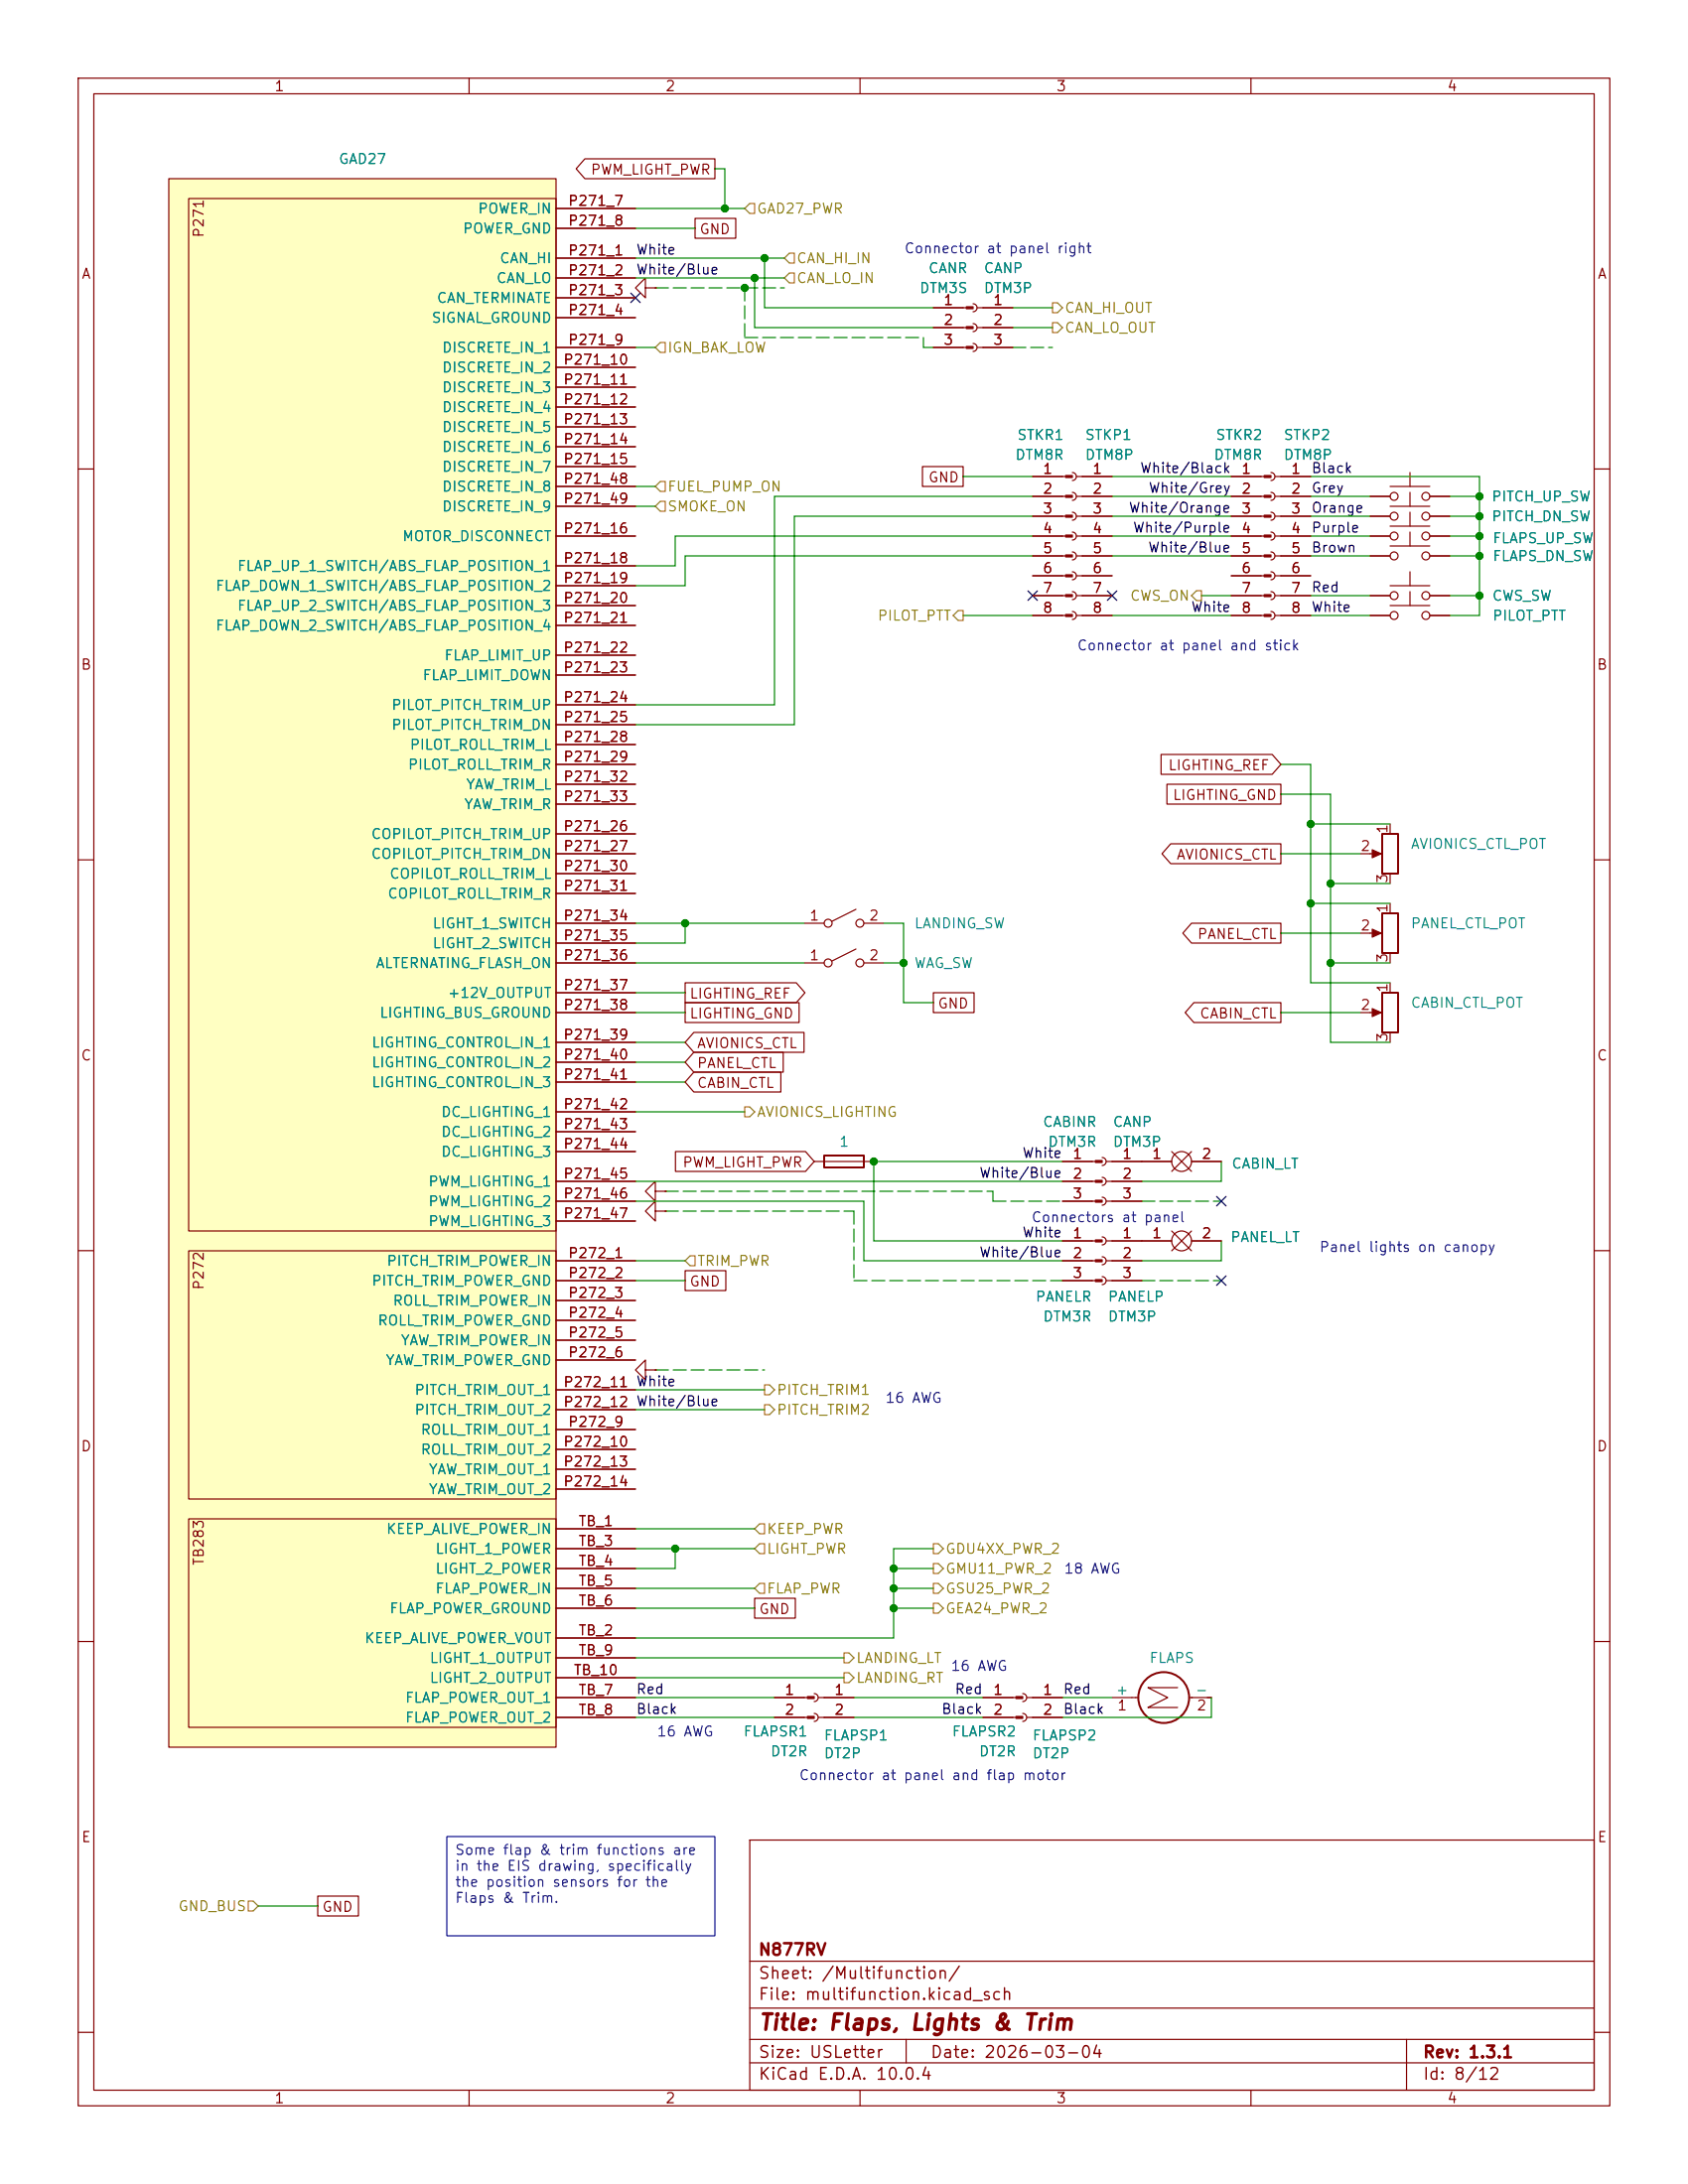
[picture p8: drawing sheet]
<svg xmlns="http://www.w3.org/2000/svg" width="216mm" height="279mm" viewBox="0 0 216 279" stroke-linecap="round" stroke-linejoin="round" font-family="sans-serif">
<g fill="none" stroke="#840000" stroke-width=".15">
<path d="M10 10h195.9v259.4h-195.9zM12 12h191.9v255.4h-191.9zM60 10v2M110 10v2M160 10v2M10 60h2M175.3 68.6h2.5M177.8 67.3h5.1M180.3 65.5v1.8M182.9 68.6h2.5M203.9 60h2M10 110h2"/>
<path d="M174 109.2h2.3M177.8 105.4v1.3M177.8 111.8v1.2M203.9 110h2M174 129.5h2.3M177.8 125.7v1.3M177.8 132.1v1.3M10 160h2M104.1 148.6h7.7M203.9 160h2M82.5 175.3v-1.3l-1.2 1.3 1.2 1.2v-1.2h1.3M83.8 175.3h.1"/>
<path d="M10 210h2M104.1 216.7a.51 .51 0 0 1 .5 .5 .51 .51 0 0 1-.5 .5M104.1 219.2a.51 .51 0 0 1 .5 .5 .51 .51 0 0 1-.5 .5M104.6 217.2h4.6M104.6 219.7h4.6M125.7 217.2h4.2M125.7 219.7h4.2M203.9 210h2M95.9 235.4h108v32h-108zM10 260h2M95.9 256.9h108M95.9 250.9h108"/>
<path d="M203.9 260h2M60 267.4v2M95.9 263.9h108M95.9 260.9h108M110 267.4v2M115.9 260.9v3M160 267.4v2M179.9 260.9v6.5"/>
<circle cx="178.3" cy="68.6" r=".51"/>
<circle cx="182.4" cy="68.6" r=".51"/>
</g>
<path d="M176.8 106.7h2v5.1h-2zM176.8 127h2v5.1h-2zM105.4 147.8h5.1v1.6h-5.1z" fill="none" stroke="#840000" stroke-width=".25"/>
<g fill="#840000" stroke="#840000" stroke-width=".15">
<path d="M175.5 108.7l1.2 .5-1.2 .5z"/>
<path d="M175.5 129l1.2 .5-1.2 .5z"/>
<path d="M129.9 217h.9v.3h-.9z"/>
<path d="M129.9 219.6h.9v.2h-.9z"/>
</g>
<g fill="#ffffc2">
<path d="M21.6 22.9h49.5v200.6h-49.5z"/>
<path d="M24.1 25.4h47v132.1h-47z"/>
<path d="M24.1 160h47v31.8h-47z"/>
<path d="M24.1 194.3h47v26.7h-47z"/>
</g>
<g fill="none" stroke="#840000" stroke-width=".15">
<path d="M21.6 22.9h49.5v200.6h-49.5zM24.1 25.4h47v132.1h-47zM71.1 33h10.2M71.1 35.6h10.2M71.1 38.1h10.2M71.1 26.7h10.2M71.1 29.2h10.2M74.8 20.3h16.6v2.6h-16.6l-1.1-1.3zM82.5 36.8v-1.2l-1.2 1.2 1.2 1.3v-1.3h1.3M83.8 36.8h.1M88.9 27.9h5.2v2.6h-5.2zM119.4 39.4h4.2"/>
<path d="M124.5 38.9a.51 .51 0 0 1 .5 .5 .51 .51 0 0 1-.5 .5M125 39.4h4.5M71.1 40.6h10.2M71.1 44.5h10.2M71.1 47h10.2M71.1 49.5h10.2M71.1 52.1h10.2M71.1 54.6h10.2M71.1 57.2h10.2M71.1 59.7h10.2M118 59.7h5.2v2.5h-5.2zM119.4 44.5h4.2"/>
<path d="M119.4 41.9h4.2M124.5 41.4a.51 .51 0 0 1 .5 .5 .51 .51 0 0 1-.5 .5M124.5 43.9a.51 .51 0 0 1 .5 .6 .51 .51 0 0 1-.5 .5M125 44.5h4.5M125 41.9h4.5M71.1 68.6h10.2M71.1 72.4h10.2M71.1 74.9h10.2M71.1 77.5h10.2M71.1 62.2h10.2M71.1 64.8h10.2M132.1 68.6h4.2"/>
<path d="M132.1 61h4.2M132.1 63.5h4.2M132.1 66h4.2M132.1 71.1h4.2M132.1 73.7h4.2M132.1 76.2h4.2M132.1 78.7h4.2M137.2 60.5a.51 .51 0 0 1 .5 .5 .51 .51 0 0 1-.5 .5M137.2 63a.51 .51 0 0 1 .5 .5 .51 .51 0 0 1-.5 .5M137.2 65.5a.51 .51 0 0 1 .5 .5 .51 .51 0 0 1-.5 .5M137.2 68.1a.51 .51 0 0 1 .5 .5 .51 .51 0 0 1-.5 .5M137.2 70.6a.51 .51 0 0 1 .5 .5 .51 .51 0 0 1-.5 .5"/>
<path d="M137.2 73.2a.51 .51 0 0 1 .5 .5 .51 .51 0 0 1-.5 .5M137.2 75.7a.51 .51 0 0 1 .5 .5 .51 .51 0 0 1-.5 .5M137.2 78.2a.51 .51 0 0 1 .5 .5 .51 .51 0 0 1-.5 .5M137.7 68.6h4.5M137.7 61h4.5M137.7 63.5h4.5M137.7 66h4.5M137.7 71.1h4.5M137.7 73.7h4.5M137.7 76.2h4.5M137.7 78.7h4.5M157.5 68.6h4.2"/>
<path d="M157.5 61h4.2M157.5 63.5h4.2M157.5 66h4.2M157.5 71.1h4.2M157.5 73.7h4.2M157.5 76.2h4.2M157.5 78.7h4.2M162.6 60.5a.51 .51 0 0 1 .5 .5 .51 .51 0 0 1-.5 .5M162.6 63a.51 .51 0 0 1 .5 .5 .51 .51 0 0 1-.5 .5M162.6 65.5a.51 .51 0 0 1 .5 .5 .51 .51 0 0 1-.5 .5M162.6 68.1a.51 .51 0 0 1 .5 .5 .51 .51 0 0 1-.5 .5M162.6 70.6a.51 .51 0 0 1 .5 .5 .51 .51 0 0 1-.5 .5"/>
<path d="M162.6 73.2a.51 .51 0 0 1 .5 .5 .51 .51 0 0 1-.5 .5M162.6 75.7a.51 .51 0 0 1 .5 .5 .51 .51 0 0 1-.5 .5M162.6 78.2a.51 .51 0 0 1 .5 .5 .51 .51 0 0 1-.5 .5M163.1 68.6h4.5M163.1 61h4.5M163.1 63.5h4.5M163.1 66h4.5M163.1 71.1h4.5M163.1 73.7h4.5M163.1 76.2h4.5M163.1 78.7h4.5M175.3 68.6h2.5"/>
<path d="M175.3 63.5h2.5M175.3 66h2.5M175.3 71.1h2.5M175.3 76.2h2.5M175.3 78.7h2.5M177.8 74.9h5.1M177.8 77.5h5.1M177.8 62.2h5.1M177.8 64.8h5.1M177.8 69.9h5.1M180.3 60.5v1.7M180.3 63v1.8"/>
<path d="M180.3 68.1v1.8M180.3 73.2v1.7M180.3 75.7v1.8M182.9 68.6h2.5M182.9 63.5h2.5M182.9 66h2.5M182.9 71.1h2.5M182.9 76.2h2.5M182.9 78.7h2.5M71.1 80h10.2M71.1 83.8h10.2M71.1 86.4h10.2"/>
<path d="M71.1 90.2h10.2M71.1 92.7h10.2M71.1 95.3h10.2M71.1 97.8h10.2M148.5 96.5h14.2l1.1 1.3-1.1 1.3h-14.2zM71.1 106.7h10.2M71.1 109.2h10.2M71.1 111.8h10.2M71.1 114.3h10.2M71.1 100.3h10.2M71.1 102.9h10.2M71.1 118.1h10.2"/>
<path d="M102.9 118.1h2.5M109.5 116.3l-3.1 1.6M110.5 118.1h2.5M149.3 100.3h14.5v2.6h-14.5zM149.7 107.9h14.1v2.6h-14.1l-1.1-1.3zM152.4 118.1h11.4v2.6h-11.4l-1.1-1.3zM174 119.4h2.3M177.8 115.6v1.2M71.1 120.7h10.2M71.1 123.2h10.2M71.1 127h10.2M71.1 129.5h10.2"/>
<path d="M71.1 133.4h10.2M71.1 135.9h10.2M71.1 138.4h10.2M87.6 128.3h14.6v2.5h-14.6zM87.6 125.7h14.2l1.2 1.3-1.2 1.3h-14.2zM88.7 137.2h11.2v2.5h-11.2l-1.1-1.3zM88.7 134.6h11.5v2.6h-11.5l-1.1-1.3zM88.7 132.1h14.1v2.5h-14.1l-1.1-1.2zM102.9 123.2h2.5M109.5 121.4l-3.1 1.5M110.5 123.2h2.5M119.4 127h5.2v2.5h-5.2z"/>
<path d="M152.7 128.3h11.1v2.5h-11.1l-1.1-1.3zM177.8 121.9v1.3M71.1 142.2h10.2M71.1 144.8h10.2M71.1 147.3h10.2M71.1 151.1h10.2M71.1 153.7h10.2M71.1 156.2h10.2M83.8 154.9v-1.2l-1.3 1.2 1.3 1.3v-1.3h1.3M83.8 152.4v-1.3l-1.3 1.3 1.3 1.3v-1.3h1.3M85.1 154.9h.1M85.1 152.4h.1"/>
<path d="M86.4 147.3h16.6l1.1 1.3-1.1 1.3h-16.6zM135.9 151.1h4.2M135.9 153.7h4.2M135.9 158.8h4.2M135.9 148.6h4.2M141 148.1a.51 .51 0 0 1 .5 .5 .51 .51 0 0 1-.5 .5M141 150.6a.51 .51 0 0 1 .5 .5 .51 .51 0 0 1-.5 .5M141 153.2a.51 .51 0 0 1 .5 .5 .51 .51 0 0 1-.5 .5M141 158.2a.51 .51 0 0 1 .5 .6 .51 .51 0 0 1-.5 .5M141.5 151.1h4.5M141.5 153.7h4.5M141.5 158.8h8.4"/>
<path d="M141.5 148.6h8.4M149.9 157.5l2.5 2.5M149.9 147.3l2.5 2.6M152.4 157.5l-2.5 2.5M152.4 158.8h3.8M152.4 147.3l-2.5 2.6M152.4 148.6h3.8M24.1 160h47v31.8h-47zM71.1 161.3h10.2M71.1 163.8h10.2M71.1 166.4h10.2M71.1 168.9h10.2"/>
<path d="M71.1 171.5h10.2M71.1 174h10.2M71.1 177.8h10.2M83.8 175.3h.1M87.6 162.6h5.2v2.5h-5.2zM135.9 161.3h4.2M135.9 163.8h4.2M141 160.8a.51 .51 0 0 1 .5 .5 .51 .51 0 0 1-.5 .5M141 163.3a.51 .51 0 0 1 .5 .5 .51 .51 0 0 1-.5 .5M141.5 161.3h4.5M141.5 163.8h4.5M24.1 194.3h47v26.7h-47z"/>
<path d="M71.1 182.9h10.2M71.1 185.4h10.2M71.1 180.3h10.2M71.1 188h10.2M71.1 190.5h10.2M71.1 195.6h10.2M71.1 198.1h10.2M71.1 209.6h10.2M71.1 200.7h10.2M71.1 203.2h10.2M71.1 205.7h10.2M71.1 217.2h10.2"/>
<path d="M71.1 219.7h10.2M71.1 212.1h10.2M71.1 214.6h10.2M96.5 204.5h5.2v2.5h-5.2zM99.1 217.2h4.2M99.1 219.7h4.2M105.4 217.2h3.8M105.4 219.7h3.8M125.7 217.2h3.8M125.7 219.7h3.8M130.8 216.7a.51 .51 0 0 1 .5 .5 .51 .51 0 0 1-.5 .5M130.8 219.2a.51 .51 0 0 1 .5 .5 .51 .51 0 0 1-.5 .5"/>
<path d="M131.3 217.2h4.6M131.3 219.7h4.6M142.2 217.2h3.4M150.6 215.9h-3.8l2.6 1.3-2.6 1.2h3.8M152.1 217.2h2.8M40.6 242.6h5.2v2.5h-5.2z"/>
<circle cx="178.3" cy="63.5" r=".51"/>
<circle cx="178.3" cy="76.2" r=".51"/>
<circle cx="178.3" cy="78.7" r=".51"/>
<circle cx="178.3" cy="66" r=".51"/>
<circle cx="178.3" cy="71.1" r=".51"/>
<circle cx="182.4" cy="66" r=".51"/>
<circle cx="182.4" cy="78.7" r=".51"/>
<circle cx="182.4" cy="63.5" r=".51"/>
<circle cx="182.4" cy="76.2" r=".51"/>
<circle cx="182.4" cy="71.1" r=".51"/>
<circle cx="105.9" cy="118.1" r=".51"/>
<circle cx="110" cy="118.1" r=".51"/>
<circle cx="105.9" cy="123.2" r=".51"/>
<circle cx="110" cy="123.2" r=".51"/>
<circle cx="151.1" cy="158.7" r="1.27"/>
<circle cx="151.1" cy="148.6" r="1.27"/>
</g>
<g fill="#840000" stroke="#840000" stroke-width=".15">
<path d="M136.3 60.8h.9v.3h-.9z"/>
<path d="M136.3 63.4h.9v.2h-.9z"/>
<path d="M136.3 65.9h.9v.3h-.9z"/>
<path d="M136.3 68.5h.9v.2h-.9z"/>
<path d="M136.3 71h.9v.2h-.9z"/>
<path d="M136.3 73.5h.9v.3h-.9z"/>
<path d="M136.3 76.1h.9v.2h-.9z"/>
<path d="M136.3 78.6h.9v.3h-.9z"/>
<path d="M123.6 39.2h.9v.3h-.9z"/>
<path d="M123.6 41.8h.9v.2h-.9z"/>
<path d="M123.6 44.3h.9v.3h-.9z"/>
<path d="M175.5 118.9l1.2 .5-1.2 .5z"/>
<path d="M103.3 217h.8v.3h-.8z"/>
<path d="M103.3 219.6h.8v.2h-.8z"/>
<path d="M161.7 60.8h.9v.3h-.9z"/>
<path d="M161.7 63.4h.9v.2h-.9z"/>
<path d="M161.7 65.9h.9v.3h-.9z"/>
<path d="M161.7 68.5h.9v.2h-.9z"/>
<path d="M161.7 71h.9v.2h-.9z"/>
<path d="M161.7 73.5h.9v.3h-.9z"/>
<path d="M161.7 76.1h.9v.2h-.9z"/>
<path d="M161.7 78.6h.9v.3h-.9z"/>
<path d="M140.1 158.6h.9v.3h-.9z"/>
<path d="M140.1 161.2h.9v.2h-.9z"/>
<path d="M140.1 163.7h.9v.3h-.9z"/>
<path d="M140.1 148.5h.9v.2h-.9z"/>
<path d="M140.1 151h.9v.3h-.9z"/>
<path d="M140.1 153.5h.9v.3h-.9z"/>
</g>
<g fill="none" stroke="#840000" stroke-width=".25">
<path d="M176.8 116.8h2v5.1h-2z"/>
<circle cx="148.8" cy="217.2" r="3.3"/>
</g>
<g fill="none" stroke="#848400" stroke-width=".15">
<path d="M95.9 26h.6v1.3h-.6l-.7-.6zM100.3 35.6l.7-.7h.6v1.3h-.6zM101 32.4h.6v1.3h-.6l-.7-.7zM134.6 38.7h.7l.6 .7-.6 .6h-.7zM84.5 43.8h.6v1.3h-.6l-.7-.6zM134.6 41.3h.7l.6 .6-.6 .6h-.7zM84.5 61.6h.6v1.3h-.6l-.7-.7zM84.5 64.1h.6v1.3h-.6l-.7-.6zM121.9 78.7l.7-.6h.6v1.3h-.6zM153 75.6h.7v1.2h-.7l-.6-.6zM95.2 141.6h.7l.6 .6-.6 .7h-.7zM88.3 160.7h.6v1.2h-.6l-.7-.6z"/>
<path d="M97.8 179.7h.6l.7 .6-.7 .7h-.6zM97.8 177.2h.6l.7 .6-.7 .6h-.6zM97.2 197.5h.6v1.3h-.6l-.7-.7zM97.2 194.9h.6v1.3h-.6l-.7-.6zM119.4 197.5h.6l.6 .6-.6 .7h-.6zM97.2 202.6h.6v1.2h-.6l-.7-.6zM107.9 211.5h.7l.6 .6-.6 .6h-.7zM107.9 214h.7l.6 .6-.6 .7h-.7zM119.4 205.1h.6l.6 .6-.6 .7h-.6zM119.4 202.6h.6l.6 .6-.6 .6h-.6zM119.4 200h.6l.6 .7-.6 .6h-.6zM31.7 243.2h.7l.6 .6-.6 .7h-.7z"/>
</g>
<g fill="none" stroke="#008400" stroke-width=".15">
<path d="M81.3 33h19M81.3 35.6h19M81.3 26.7h13.9M81.3 29.2h7.6M91.4 21.6h1.3v5.1M96.5 35.6v6.3h22.9M97.8 33v6.4h21.6M129.5 39.4h5.1M81.3 44.5h2.5M129.5 41.9h5.1M81.3 64.8h2.5M81.3 62.2h2.5"/>
<path d="M123.2 78.7h8.9M123.2 61h8.9M132.1 71.1h-44.5v3.8h-6.3M132.1 68.6h-45.7v3.8h-5.1M132.1 63.5h-33v26.7h-17.8M132.1 66h-30.5v26.7h-20.3M142.2 71.1h15.3M142.2 78.7h15.3M142.2 66h15.3M142.2 63.5h15.3M142.2 68.6h15.3M142.2 61h15.3"/>
<path d="M153.7 76.2h3.8M167.6 71.1h7.7M167.6 78.7h7.7M167.6 61h21.6v17.7h-3.8M167.6 76.2h7.7M167.6 66h7.7M167.6 63.5h7.7M167.6 68.6h7.7M185.4 71.1h3.8M185.4 76.2h3.8M185.4 66h3.8M185.4 63.5h3.8"/>
<path d="M185.4 68.6h3.8M163.8 97.8h3.8v27.9h10.2M81.3 118.1h21.6M87.6 118.1v2.6h-6.3M113 118.1h2.6v10.2h3.8M163.8 101.6h6.4v31.8h7.6M163.8 119.4h10.2M163.8 109.2h10.2M167.6 115.6h10.2M167.6 105.4h10.2M170.2 113h7.6M81.3 123.2h21.6"/>
<path d="M81.3 138.4h6.3M81.3 129.5h6.3M81.3 135.9h6.3M81.3 127h6.3M81.3 133.4h6.3M113 123.2h2.6M163.8 129.5h10.2M170.2 123.2h7.6M81.3 153.7h29.2v7.6h25.4M81.3 151.1h54.6M81.3 142.2h13.9M135.9 148.6h-24.1v10.2h24.1"/>
<path d="M156.2 158.8v2.5h-10.2M156.2 148.6v2.5h-10.2M81.3 161.3h6.3M81.3 163.8h6.3M81.3 177.8h16.5M81.3 198.1h15.2M81.3 195.6h15.2M81.3 180.3h16.5M86.4 198.1v2.6h-5.1M119.4 198.1h-5.1v11.5h-33M81.3 217.2h17.8M81.3 219.7h17.8"/>
<path d="M81.3 203.2h15.2M81.3 205.7h15.2M81.3 212.1h26.6M81.3 214.6h26.6M109.2 217.2h16.5M109.2 219.7h16.5M114.3 200.7h5.1M114.3 203.2h5.1M114.3 205.7h5.1M135.9 217.2h6.3M154.9 217.2v2.5h-19M33 243.8h7.6"/>
</g>
<g fill="none" stroke="#008400" stroke-width=".15" stroke-dasharray="1.7 .6">
<path d="M83.8 36.8h11.4M95.2 36.8v6.4M95.2 36.8h5.1M95.2 43.2h22.9M118.1 43.2v1.3M118.1 44.5h1.3M129.5 44.5h5.1M85.1 154.9h24.1M85.1 152.4h41.9M109.2 154.9v8.9M127 152.4v1.3M127 153.7h8.9"/>
<path d="M146 153.7h10.2M83.8 175.3h14M109.2 163.8h26.7M146 163.8h10.2"/>
</g>
<path d="M80.7 37.5l1.2 1.2M81.9 37.5l-1.2 1.2M131.5 75.6l1.2 1.2M132.7 75.6l-1.2 1.2M141.6 75.6l1.2 1.2M142.8 75.6l-1.2 1.2M155.6 153.1l1.2 1.2M156.8 153.1l-1.2 1.2M155.6 163.2l1.2 1.2M156.8 163.2l-1.2 1.2" fill="none" stroke="#000084" stroke-width=".15"/>
<path d="M57.1 235h34.3v12.7h-34.3z" fill="none" stroke="#0000c2" stroke-width=".15"/>
<g fill="#008400" stroke="#008400" stroke-width=".13">
<circle cx="86.4" cy="198.1" r=".46"/>
<circle cx="114.3" cy="205.7" r=".46"/>
<circle cx="114.3" cy="200.7" r=".46"/>
<circle cx="114.3" cy="203.2" r=".46"/>
<circle cx="87.6" cy="118.1" r=".46"/>
<circle cx="115.6" cy="123.2" r=".46"/>
<circle cx="111.8" cy="148.6" r=".46"/>
<circle cx="167.6" cy="115.6" r=".46"/>
<circle cx="189.2" cy="68.6" r=".46"/>
<circle cx="189.2" cy="71.1" r=".46"/>
<circle cx="189.2" cy="76.2" r=".46"/>
<circle cx="189.2" cy="66" r=".46"/>
<circle cx="189.2" cy="63.5" r=".46"/>
<circle cx="96.5" cy="35.6" r=".46"/>
<circle cx="95.2" cy="36.8" r=".46"/>
<circle cx="97.8" cy="33" r=".46"/>
<circle cx="92.7" cy="26.7" r=".46"/>
<circle cx="167.6" cy="105.4" r=".46"/>
<circle cx="170.2" cy="123.2" r=".46"/>
<circle cx="170.2" cy="113" r=".46"/>
</g>
<text font-size="2" fill="#840000" x="96.9" y="260.2">Title: Flaps, Lights &amp; Trim</text>
<g font-size="1.5" fill="#840000">
<text x="96.9" y="250.5">N877RV</text>
<text x="96.9" y="256.2">File: multifunction.kicad_sch</text>
<text x="96.9" y="253.5">Sheet: /Multifunction/</text>
<text x="96.9" y="263.6">Size: USLetter</text>
<text x="118.9" y="263.6">Date: 2026-03-04</text>
<text x="181.9" y="263.6">Rev: 1.3.1</text>
<text x="96.9" y="266.4">KiCad E.D.A. 10.0.4</text>
<text x="181.9" y="266.4">Id: 8/12</text>
</g>
<g font-size="1.3" fill="#840000">
<text x="35" y="12">1</text>
<text x="85" y="12">2</text>
<text x="135" y="12">3</text>
<text x="185" y="12">4</text>
<text x="75.5" y="22.7">PWM_LIGHT_PWR</text>
<text x="72.6" y="26.6">P271_7</text>
<text x="72.6" y="29.2">P271_8</text>
<text x="10.3" y="36">A</text>
<text x="26.4" y="30.5" transform="rotate(-90 26.4 30.5)">P271</text>
<text x="72.6" y="33">P271_1</text>
<text x="72.6" y="35.5">P271_2</text>
<text x="89.4" y="30.3">GND</text>
<text x="204.2" y="36">A</text>
<text x="72.6" y="38.1">P271_3</text>
<text x="72.6" y="40.6">P271_4</text>
<text x="120.6" y="39.3">1</text>
<text x="120.6" y="41.9">2</text>
<text x="126.9" y="39.3">1</text>
<text x="126.9" y="41.9">2</text>
<text x="72" y="47">P271_10</text>
<text x="72.6" y="44.4">P271_9</text>
<text x="120.6" y="44.4">3</text>
<text x="126.9" y="44.4">3</text>
<text x="72" y="49.5">P271_11</text>
<text x="72" y="52">P271_12</text>
<text x="72" y="54.6">P271_13</text>
<text x="72" y="57.1">P271_14</text>
<text x="72" y="59.7">P271_15</text>
<text x="72" y="62.2">P271_48</text>
<text x="72" y="64.7">P271_49</text>
<text x="118.6" y="62">GND</text>
<text x="133.3" y="60.9">1</text>
<text x="133.3" y="63.5">2</text>
<text x="139.6" y="60.9">1</text>
<text x="139.6" y="63.5">2</text>
<text x="158.7" y="60.9">1</text>
<text x="158.7" y="63.5">2</text>
<text x="165" y="60.9">1</text>
<text x="165" y="63.5">2</text>
<text x="72" y="68.6">P271_16</text>
<text x="133.3" y="66">3</text>
<text x="133.3" y="68.6">4</text>
<text x="133.3" y="71.1">5</text>
<text x="139.6" y="66">3</text>
<text x="139.6" y="68.6">4</text>
<text x="139.6" y="71.1">5</text>
<text x="158.7" y="66">3</text>
<text x="158.7" y="68.6">4</text>
<text x="158.7" y="71.1">5</text>
<text x="165" y="66">3</text>
<text x="165" y="68.6">4</text>
<text x="165" y="71.1">5</text>
<text x="72" y="72.4">P271_18</text>
<text x="72" y="74.9">P271_19</text>
<text x="72" y="77.4">P271_20</text>
<text x="133.3" y="73.6">6</text>
<text x="133.3" y="76.2">7</text>
<text x="139.6" y="73.6">6</text>
<text x="139.6" y="76.2">7</text>
<text x="158.7" y="73.6">6</text>
<text x="158.7" y="76.2">7</text>
<text x="165" y="73.6">6</text>
<text x="165" y="76.2">7</text>
<text x="72" y="80">P271_21</text>
<text x="72" y="83.8">P271_22</text>
<text x="133.3" y="78.7">8</text>
<text x="139.6" y="78.7">8</text>
<text x="158.7" y="78.7">8</text>
<text x="165" y="78.7">8</text>
<text x="10.3" y="86">B</text>
<text x="72" y="86.3">P271_23</text>
<text x="204.2" y="86">B</text>
<text x="72" y="90.1">P271_24</text>
<text x="72" y="92.7">P271_25</text>
<text x="72" y="95.2">P271_28</text>
<text x="72" y="97.8">P271_29</text>
<text x="72" y="100.3">P271_32</text>
<text x="149.3" y="98.9">LIGHTING_REF</text>
<text x="72" y="106.7">P271_26</text>
<text x="72" y="102.8">P271_33</text>
<text x="149.9" y="102.7">LIGHTING_GND</text>
<text x="177.8" y="106.8" transform="rotate(-90 177.8 106.8)">1</text>
<text x="72" y="109.2">P271_27</text>
<text x="72" y="111.7">P271_30</text>
<text x="150.4" y="110.3">AVIONICS_CTL</text>
<text x="173.9" y="109.2">2</text>
<text x="177.8" y="113.1" transform="rotate(-90 177.8 113.1)">3</text>
<text x="72" y="114.3">P271_31</text>
<text x="72" y="118.1">P271_34</text>
<text x="103.4" y="118.1">1</text>
<text x="111.1" y="118.1">2</text>
<text x="173.9" y="119.4">2</text>
<text x="177.8" y="116.9" transform="rotate(-90 177.8 116.9)">1</text>
<text x="72" y="120.6">P271_35</text>
<text x="72" y="123.2">P271_36</text>
<text x="103.4" y="123.2">1</text>
<text x="111.1" y="123.2">2</text>
<text x="153.1" y="120.4">PANEL_CTL</text>
<text x="177.8" y="123.3" transform="rotate(-90 177.8 123.3)">3</text>
<text x="72" y="127">P271_37</text>
<text x="72" y="129.5">P271_38</text>
<text x="88.1" y="130.6">LIGHTING_GND</text>
<text x="88.1" y="128.1">LIGHTING_REF</text>
<text x="119.9" y="129.3">GND</text>
<text x="153.4" y="130.6">CABIN_CTL</text>
<text x="173.9" y="129.5">2</text>
<text x="177.8" y="127.1" transform="rotate(-90 177.8 127.1)">1</text>
<text x="10.3" y="136">C</text>
<text x="72" y="133.3">P271_39</text>
<text x="72" y="135.9">P271_40</text>
<text x="89.1" y="137">PANEL_CTL</text>
<text x="89.1" y="134.4">AVIONICS_CTL</text>
<text x="177.8" y="133.4" transform="rotate(-90 177.8 133.4)">3</text>
<text x="204.2" y="136">C</text>
<text x="72" y="138.4">P271_41</text>
<text x="72" y="142.2">P271_42</text>
<text x="89.1" y="139.5">CABIN_CTL</text>
<text x="72" y="144.8">P271_43</text>
<text x="72" y="147.3">P271_44</text>
<text x="87.2" y="149.7">PWM_LIGHT_PWR</text>
<text x="137.1" y="148.6">1</text>
<text x="143.4" y="148.6">1</text>
<text x="147.2" y="148.6">1</text>
<text x="153.6" y="148.6">2</text>
<text x="72" y="151.1">P271_45</text>
<text x="72" y="153.6">P271_46</text>
<text x="137.1" y="151.1">2</text>
<text x="137.1" y="153.6">3</text>
<text x="143.4" y="151.1">2</text>
<text x="143.4" y="153.6">3</text>
<text x="72" y="156.2">P271_47</text>
<text x="72.6" y="161.3">P272_1</text>
<text x="137.1" y="158.7">1</text>
<text x="137.1" y="161.3">2</text>
<text x="143.4" y="158.7">1</text>
<text x="143.4" y="161.3">2</text>
<text x="147.2" y="158.7">1</text>
<text x="153.6" y="158.7">2</text>
<text x="26.4" y="165.1" transform="rotate(-90 26.4 165.1)">P272</text>
<text x="72.6" y="163.8">P272_2</text>
<text x="72.6" y="166.3">P272_3</text>
<text x="88.1" y="164.9">GND</text>
<text x="137.1" y="163.8">3</text>
<text x="143.4" y="163.8">3</text>
<text x="72.6" y="168.9">P272_4</text>
<text x="72.6" y="171.4">P272_5</text>
<text x="72.6" y="174">P272_6</text>
<text x="72" y="177.8">P272_11 White</text>
<text x="72" y="177.8">P272_11</text>
<text x="10.3" y="186">D</text>
<text x="72" y="185.4">P272_10</text>
<text x="72" y="180.3">P272_12 White/Blue</text>
<text x="72" y="180.3">P272_12</text>
<text x="72.6" y="182.9">P272_9</text>
<text x="204.2" y="186">D</text>
<text x="72" y="187.9">P272_13</text>
<text x="72" y="190.5">P272_14</text>
<text x="73.9" y="195.6">TB_1</text>
<text x="26.4" y="200.4" transform="rotate(-90 26.4 200.4)">TB283</text>
<text x="73.9" y="198.1">TB_3</text>
<text x="73.9" y="200.6">TB_4</text>
<text x="73.9" y="203.2">TB_5</text>
<text x="73.9" y="209.5">TB_2</text>
<text x="73.9" y="205.7">TB_6</text>
<text x="97" y="206.8">GND</text>
<text x="73.3" y="214.6">TB_10</text>
<text x="73.9" y="212.1">TB_9</text>
<text x="73.9" y="217.1">TB_7</text>
<text x="73.9" y="219.7">TB_8</text>
<text x="100.3" y="217.1">1</text>
<text x="100.3" y="219.7">2</text>
<text x="106.6" y="217.1">1</text>
<text x="106.6" y="219.7">2</text>
<text x="126.9" y="217.1">1</text>
<text x="126.9" y="219.7">2</text>
<text x="133.3" y="217.1">1</text>
<text x="133.3" y="219.7">2</text>
<text x="142.8" y="219.1">1</text>
<text x="153" y="219.1">2</text>
<text x="10.3" y="236">E</text>
<text x="204.2" y="236">E</text>
<text x="41.1" y="244.9">GND</text>
<text x="35" y="269.4">1</text>
<text x="85" y="269.4">2</text>
<text x="135" y="269.4">3</text>
<text x="185" y="269.4">4</text>
</g>
<g font-size="1.3" fill="#008484">
<text x="43.2" y="21.3">GAD27</text>
<text x="61" y="27.6">POWER_IN</text>
<text x="59.1" y="30.2">POWER_GND</text>
<text x="63.8" y="34">CAN_HI</text>
<text x="118.7" y="35.3">CANR</text>
<text x="125.7" y="35.3">CANP</text>
<text x="55.1" y="41.6">SIGNAL_GROUND</text>
<text x="55.8" y="39.1">CAN_TERMINATE</text>
<text x="63.4" y="36.5">CAN_LO</text>
<text x="117.5" y="37.8">DTM3S</text>
<text x="125.7" y="37.8">DTM3P</text>
<text x="56.4" y="45.4">DISCRETE_IN_1</text>
<text x="56.4" y="48">DISCRETE_IN_2</text>
<text x="56.4" y="50.5">DISCRETE_IN_3</text>
<text x="56.4" y="53">DISCRETE_IN_4</text>
<text x="56.4" y="55.6">DISCRETE_IN_5</text>
<text x="56.4" y="58.1">DISCRETE_IN_6</text>
<text x="129.8" y="59.1">DTM8R</text>
<text x="130" y="56.6">STKR1</text>
<text x="138.7" y="59.1">DTM8P</text>
<text x="138.7" y="56.6">STKP1</text>
<text x="155.2" y="59.1">DTM8R</text>
<text x="155.4" y="56.6">STKR2</text>
<text x="164.1" y="59.1">DTM8P</text>
<text x="164.1" y="56.6">STKP2</text>
<text x="56.4" y="60.7">DISCRETE_IN_7</text>
<text x="56.4" y="63.2">DISCRETE_IN_8</text>
<text x="56.4" y="65.7">DISCRETE_IN_9</text>
<text x="190.7" y="64.5">PITCH_UP_SW</text>
<text x="51.4" y="69.6">MOTOR_DISCONNECT</text>
<text x="190.7" y="67">PITCH_DN_SW</text>
<text x="190.8" y="69.8">FLAPS_UP_SW</text>
<text x="27.5" y="75.9">FLAP_DOWN_1_SWITCH/ABS_FLAP_POSITION_2</text>
<text x="30.3" y="73.4">FLAP_UP_1_SWITCH/ABS_FLAP_POSITION_1</text>
<text x="190.8" y="77.2">CWS_SW</text>
<text x="190.8" y="72.1">FLAPS_DN_SW</text>
<text x="27.5" y="81">FLAP_DOWN_2_SWITCH/ABS_FLAP_POSITION_4</text>
<text x="30.3" y="78.4">FLAP_UP_2_SWITCH/ABS_FLAP_POSITION_3</text>
<text x="190.8" y="79.7">PILOT_PTT</text>
<text x="54" y="87.3">FLAP_LIMIT_DOWN</text>
<text x="56.7" y="84.8">FLAP_LIMIT_UP</text>
<text x="50" y="91.1">PILOT_PITCH_TRIM_UP</text>
<text x="50" y="93.7">PILOT_PITCH_TRIM_DN</text>
<text x="52.1" y="98.8">PILOT_ROLL_TRIM_R</text>
<text x="52.3" y="96.2">PILOT_ROLL_TRIM_L</text>
<text x="59.5" y="101.3">YAW_TRIM_L</text>
<text x="47.4" y="107.7">COPILOT_PITCH_TRIM_UP</text>
<text x="59.3" y="103.8">YAW_TRIM_R</text>
<text x="47.4" y="110.2">COPILOT_PITCH_TRIM_DN</text>
<text x="49.7" y="112.7">COPILOT_ROLL_TRIM_L</text>
<text x="180.3" y="108.9">AVIONICS_CTL_POT</text>
<text x="49.5" y="115.3">COPILOT_ROLL_TRIM_R</text>
<text x="55.2" y="119.1">LIGHT_1_SWITCH</text>
<text x="116.8" y="119.1">LANDING_SW</text>
<text x="180.3" y="119.1">PANEL_CTL_POT</text>
<text x="48" y="124.2">ALTERNATING_FLASH_ON</text>
<text x="55.2" y="121.6">LIGHT_2_SWITCH</text>
<text x="116.8" y="124.2">WAG_SW</text>
<text x="48.5" y="130.5">LIGHTING_BUS_GROUND</text>
<text x="57.2" y="128">+12V_OUTPUT</text>
<text x="180.3" y="129.2">CABIN_CTL_POT</text>
<text x="47.4" y="134.3">LIGHTING_CONTROL_IN_1</text>
<text x="47.4" y="136.9">LIGHTING_CONTROL_IN_2</text>
<text x="47.4" y="139.4">LIGHTING_CONTROL_IN_3</text>
<text x="56.3" y="143.2">DC_LIGHTING_1</text>
<text x="56.3" y="145.8">DC_LIGHTING_2</text>
<text x="56.3" y="148.3">DC_LIGHTING_3</text>
<text x="107.2" y="147">1</text>
<text x="133.3" y="144.5">CABINR</text>
<text x="134" y="147">DTM3R</text>
<text x="142.2" y="144.5">CANP</text>
<text x="142.2" y="147">DTM3P</text>
<text x="157.4" y="149.8">CABIN_LT</text>
<text x="54.7" y="152.1">PWM_LIGHTING_1</text>
<text x="54.7" y="154.6">PWM_LIGHTING_2</text>
<text x="54.7" y="157.2">PWM_LIGHTING_3</text>
<text x="157.3" y="159.2">PANEL_LT</text>
<text x="47.4" y="164.8">PITCH_TRIM_POWER_GND</text>
<text x="49.4" y="162.3">PITCH_TRIM_POWER_IN</text>
<text x="50.1" y="167.3">ROLL_TRIM_POWER_IN</text>
<text x="132.4" y="166.8">PANELR</text>
<text x="141.6" y="166.8">PANELP</text>
<text x="48.2" y="169.9">ROLL_TRIM_POWER_GND</text>
<text x="51.2" y="172.4">YAW_TRIM_POWER_IN</text>
<text x="133.3" y="169.4">DTM3R</text>
<text x="141.6" y="169.4">DTM3P</text>
<text x="49.2" y="175">YAW_TRIM_POWER_GND</text>
<text x="52.9" y="178.8">PITCH_TRIM_OUT_1</text>
<text x="52.9" y="181.3">PITCH_TRIM_OUT_2</text>
<text x="53.7" y="183.9">ROLL_TRIM_OUT_1</text>
<text x="53.7" y="186.4">ROLL_TRIM_OUT_2</text>
<text x="54.7" y="188.9">YAW_TRIM_OUT_1</text>
<text x="54.7" y="191.5">YAW_TRIM_OUT_2</text>
<text x="49.3" y="196.6">KEEP_ALIVE_POWER_IN</text>
<text x="55.6" y="199.1">LIGHT_1_POWER</text>
<text x="55.6" y="201.6">LIGHT_2_POWER</text>
<text x="49.7" y="206.7">FLAP_POWER_GROUND</text>
<text x="55.6" y="204.2">FLAP_POWER_IN</text>
<text x="46.5" y="210.5">KEEP_ALIVE_POWER_VOUT</text>
<text x="54.9" y="213.1">LIGHT_1_OUTPUT</text>
<text x="54.9" y="215.6">LIGHT_2_OUTPUT</text>
<text x="146.9" y="213.1">FLAPS</text>
<text x="51.7" y="218.1">FLAP_POWER_OUT_1</text>
<text x="51.7" y="220.7">FLAP_POWER_OUT_2</text>
<text x="142.6" y="217.1">+</text>
<text x="152.8" y="217.1">-</text>
<text x="95" y="222.5">FLAPSR1</text>
<text x="98.4" y="225">DT2R</text>
<text x="105.3" y="223">FLAPSP1</text>
<text x="105.3" y="225.3">DT2P</text>
<text x="121.7" y="222.5">FLAPSR2</text>
<text x="125.1" y="225">DT2R</text>
<text x="132" y="223">FLAPSP2</text>
<text x="132" y="225.3">DT2P</text>
</g>
<g font-size="1.3" fill="#848400">
<text x="96.7" y="27.6">GAD27_PWR</text>
<text x="101.8" y="34">CAN_HI_IN</text>
<text x="101.8" y="36.5">CAN_LO_IN</text>
<text x="136.1" y="40.3">CAN_HI_OUT</text>
<text x="85.3" y="45.4">IGN_BAK_LOW</text>
<text x="136.1" y="42.9">CAN_LO_OUT</text>
<text x="85.3" y="63.2">FUEL_PUMP_ON</text>
<text x="85.3" y="65.7">SMOKE_ON</text>
<text x="144.4" y="77.2">CWS_ON</text>
<text x="112.2" y="79.7">PILOT_PTT</text>
<text x="96.7" y="143.2">AVIONICS_LIGHTING</text>
<text x="89.1" y="162.3">TRIM_PWR</text>
<text x="99.3" y="178.8">PITCH_TRIM1</text>
<text x="99.3" y="181.3">PITCH_TRIM2</text>
<text x="98" y="196.6">KEEP_PWR</text>
<text x="98" y="199.1">LIGHT_PWR</text>
<text x="120.8" y="199.1">GDU4XX_PWR_2</text>
<text x="120.8" y="201.6">GMU11_PWR_2</text>
<text x="98" y="204.2">FLAP_PWR</text>
<text x="120.8" y="206.7">GEA24_PWR_2</text>
<text x="120.8" y="204.2">GSU25_PWR_2</text>
<text x="109.4" y="213.1">LANDING_LT</text>
<text x="109.4" y="215.6">LANDING_RT</text>
<text x="22.7" y="244.8">GND_BUS</text>
</g>
<g font-size="1.3">
<text x="81.3" y="32.9">White</text>
<text x="81.3" y="35.4">White/Blue</text>
<text x="144.3" y="65.9">White/Orange</text>
<text x="145.7" y="60.8">White/Black</text>
<text x="146.8" y="63.4">White/Grey</text>
<text x="167.6" y="65.9">Orange</text>
<text x="167.6" y="60.8">Black</text>
<text x="167.6" y="63.4">Grey</text>
<text x="144.8" y="68.5">White/Purple</text>
<text x="146.8" y="71">White/Blue</text>
<text x="167.6" y="71">Brown</text>
<text x="167.6" y="68.5">Purple</text>
<text x="167.6" y="76.1">Red</text>
<text x="152.3" y="78.6">White</text>
<text x="167.6" y="78.6">White</text>
<text x="130.7" y="148.5">White</text>
<text x="125.2" y="151">White/Blue</text>
<text x="125.2" y="161.2">White/Blue</text>
<text x="130.7" y="158.6">White</text>
<text x="81.3" y="217">Red</text>
<text x="81.3" y="219.6">Black</text>
<text x="120.3" y="219.6">Black</text>
<text x="122" y="217">Red</text>
<text x="135.9" y="217">Red</text>
<text x="135.9" y="219.6">Black</text>
</g>
<g font-size="1.3" fill="#0000c2">
<text x="115.6" y="32.7">Connector at panel right</text>
<text x="137.7" y="83.5">Connector at panel and stick</text>
<text x="131.8" y="156.7">Connectors at panel</text>
<text x="168.7" y="160.5">Panel lights on canopy</text>
<text x="113.1" y="179.8">16 AWG</text>
<text x="136" y="201.6">18 AWG</text>
<text x="121.5" y="214.1">16 AWG</text>
<text x="83.9" y="222.5">16 AWG</text>
<text x="102.1" y="228.1">Connector at panel and flap motor</text>
<text x="58.1" y="237.6">Some flap &amp; trim functions are</text>
<text x="58.1" y="239.7">in the EIS drawing, specifically</text>
<text x="58.1" y="241.7">the position sensors for the</text>
<text x="58.1" y="243.8">Flaps &amp; Trim.</text>
</g>
</svg>
